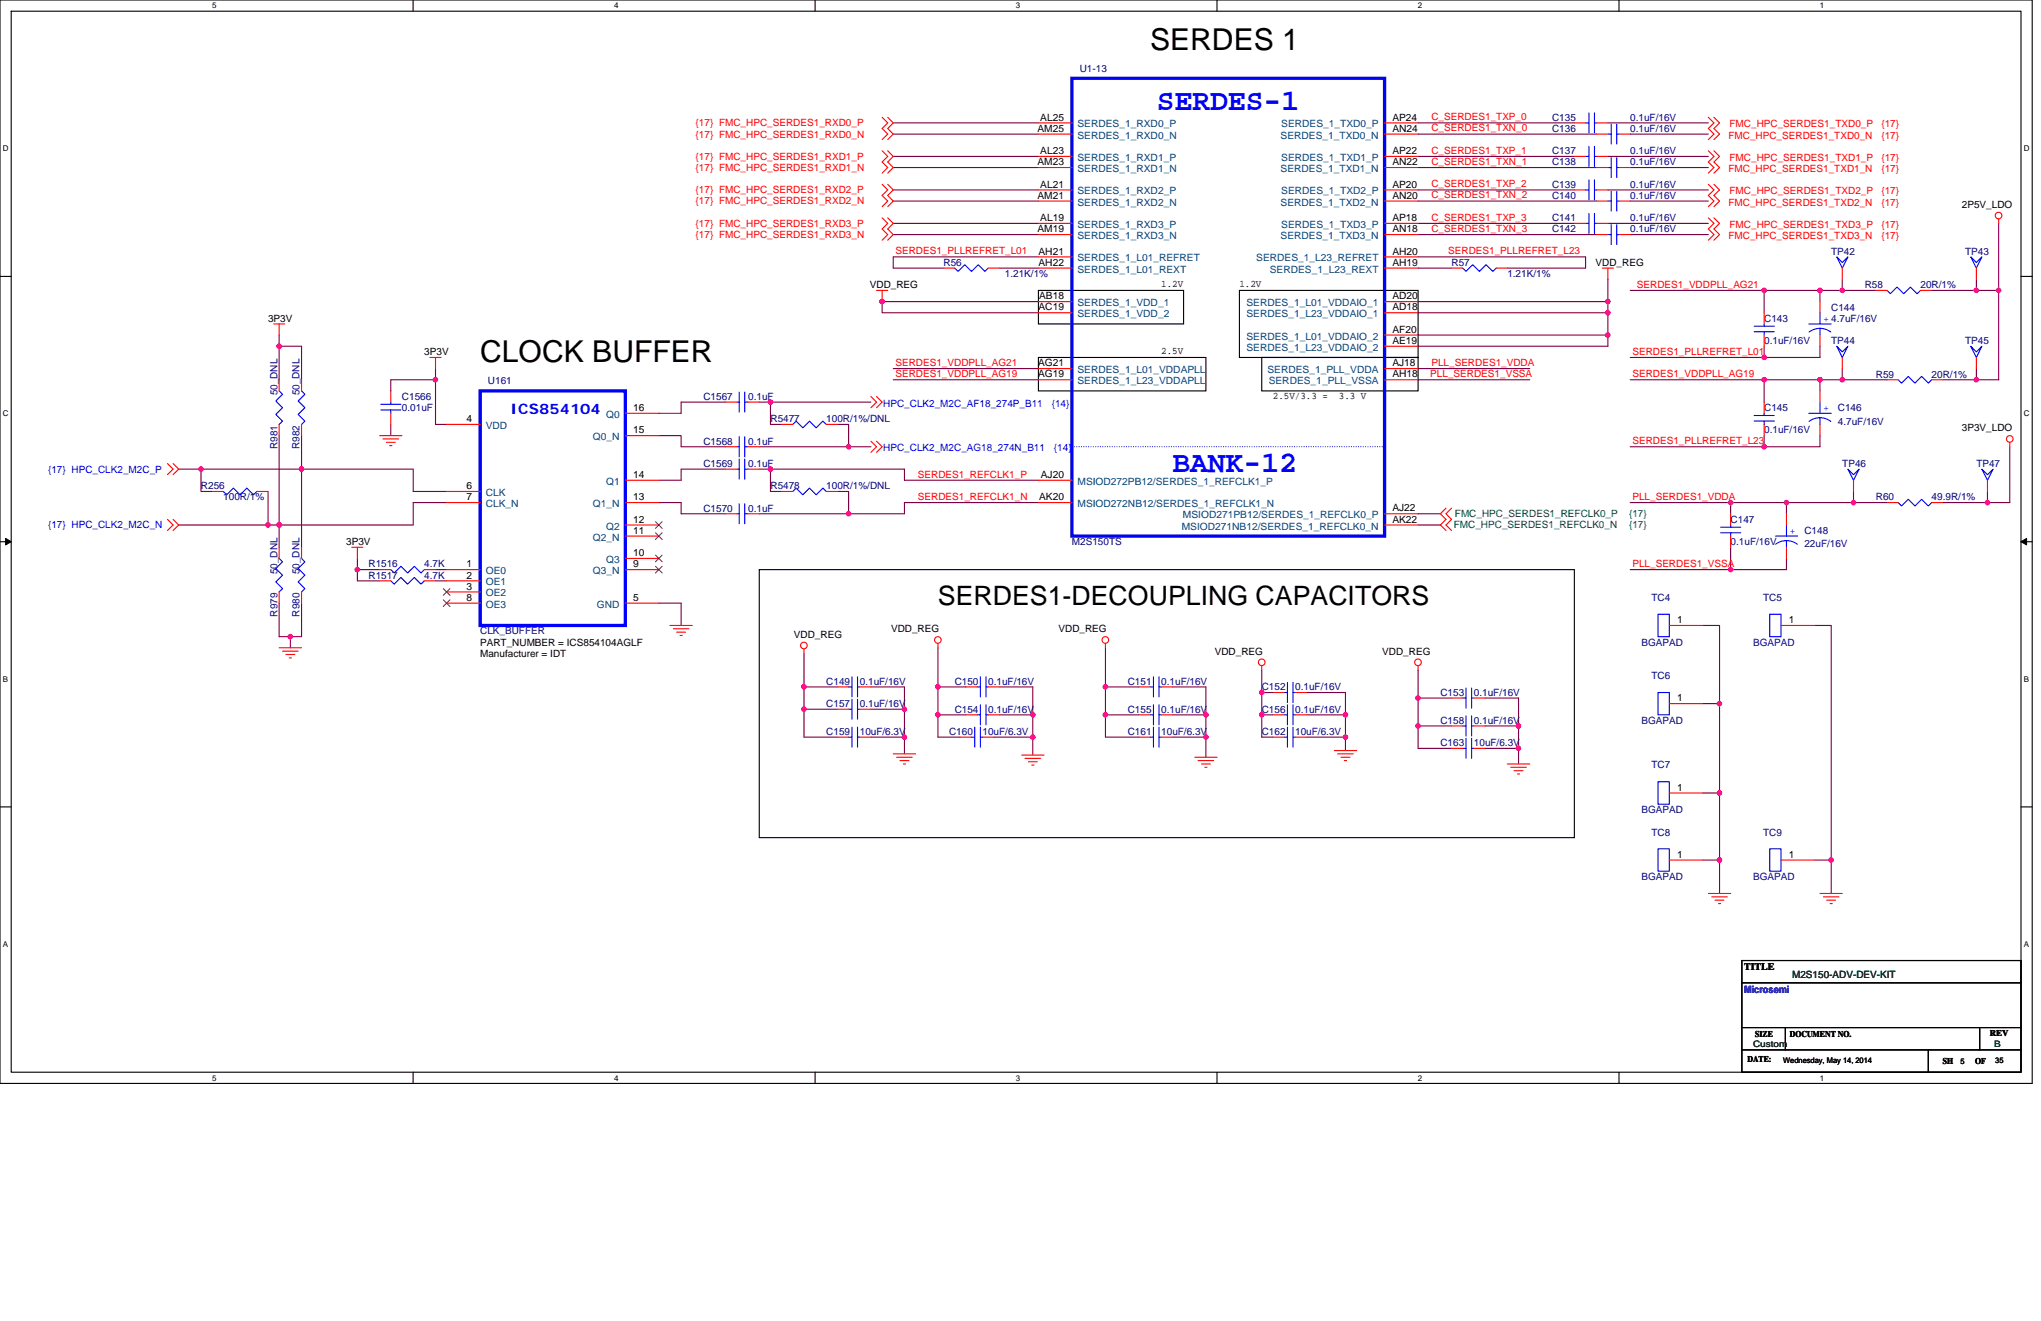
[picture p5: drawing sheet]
<svg xmlns="http://www.w3.org/2000/svg" width="432mm" height="279mm" viewBox="0 0 432 279" stroke-linecap="round" stroke-linejoin="round" font-family="sans-serif">
<path d="M0 0h429.9v229.2h-429.9zM2.4 2.4h425.2v224.4h-425.2z" fill="none" stroke="#000" stroke-width=".23"/>
<g fill="#fff">
<path d="M44.9 .3h.9v1.8h-.9z"/>
<path d="M44.9 227h.9v1.9h-.9z"/>
</g>
<path d="M87.4 0v2.4M87.4 226.8v2.4" fill="none" stroke="#000" stroke-width=".23"/>
<g fill="#fff">
<path d="M129.9 .3h.9v1.8h-.9z"/>
<path d="M129.9 227h.9v1.9h-.9z"/>
</g>
<path d="M172.4 0v2.4M172.4 226.8v2.4" fill="none" stroke="#000" stroke-width=".23"/>
<g fill="#fff">
<path d="M214.9 .3h1v1.8h-1z"/>
<path d="M214.9 227h1v1.9h-1z"/>
</g>
<path d="M257.5 0v2.4M257.5 226.8v2.4" fill="none" stroke="#000" stroke-width=".23"/>
<g fill="#fff">
<path d="M300 .3h.9v1.8h-.9z"/>
<path d="M300 227h.9v1.9h-.9z"/>
</g>
<path d="M342.5 0v2.4M342.5 226.8v2.4" fill="none" stroke="#000" stroke-width=".23"/>
<g fill="#fff">
<path d="M385 .3h1v1.8h-1z"/>
<path d="M385 227h1v1.9h-1z"/>
<path d="M.6 30.4h1.2v1.9h-1.2z"/>
<path d="M428.2 30.4h1.2v1.9h-1.2z"/>
<path d="M.6 86.5h1.2v1.9h-1.2z"/>
<path d="M428.2 86.5h1.2v1.9h-1.2z"/>
</g>
<path d="M0 58.5h2.4M427.6 58.5h2.3" fill="none" stroke="#000" stroke-width=".23"/>
<g fill="#fff">
<path d="M.6 142.6h1.1v1.9h-1.1z"/>
<path d="M428.2 142.6h1.1v1.9h-1.1z"/>
</g>
<path d="M0 114.6h2.4M427.6 114.6h2.3" fill="none" stroke="#000" stroke-width=".23"/>
<path d="M1.2 113.9l1.2 .7-1.2 .7zM427.6 114.6l1.2-.7v1.4z" fill="#000" stroke="#000" stroke-width=".21"/>
<g fill="#fff">
<path d="M.6 198.7h1.1v1.9h-1.1z"/>
<path d="M428.1 198.7h1.2v1.9h-1.2z"/>
</g>
<g fill="none" stroke="#000" stroke-width=".23">
<path d="M219.7 61.4h30.7v7.1h-30.7zM219.7 75.6h35.4v7.1h-35.4zM262.2 61.4h37.8v14.2h-37.8zM266.9 75.6h33.1v7.1h-33.1zM160.6 120.5h172.5v56.7h-172.5zM0 170.7h2.4M427.6 170.7h2.3M368.5 203.2h59.1v23.6h-59.1zM368.5 207.9h59.1M368.5 217.3h59.1M377.7 217.3v4.8M418.8 217.3v4.8"/>
<path d="M368.5 222.1h59.1M408 222.1v4.7"/>
</g>
<g fill="none" stroke="#800040" stroke-width=".23">
<path d="M189 26h30.7M189 28.4h30.7M189 33.1h30.7M189 35.4h30.7M300 33.1h33.1M300 26h33.1M300 28.4h37.8M300 35.4h37.8M340.2 26h21.2M340.2 33.1h21.2M344.9 28.4h16.5M344.9 35.4h16.5"/>
<path d="M189 40.2h30.7M189 42.5h30.7M189 47.2h30.7M189 49.6h30.7M211.4 56.7h8.3M219.7 54.3h-30.7v2.4h10.6M300 40.2h33.1M300 47.2h33.1M300 56.7h7.1M300 42.5h37.8M300 49.6h37.8M300 54.3h35.4v2.4h-16.5"/>
<path d="M340.2 40.2h21.2M340.2 47.2h21.2M340.2 59.1v4.7M344.9 49.6h16.5M344.9 42.5h16.5M389.8 59.1v2.3M418.1 59.1v2.3M422.8 47.2v14.2M59.1 73.2v7.1M59.1 70.9v2.3M59.1 73.2h4.7v7.1M92.1 78v2.3"/>
<path d="M189 78h30.7M219.7 63.8h-33.1v2.3h33.1M300 66.1h40.2M300 70.9h40.2M300 63.8h40.2M300 78h23.6M340.2 70.9v2.3h-40.2M340.2 63.8v2.3M340.2 66.1v4.8M344.9 75.6h28.3M344.9 61.4h28.3M373.2 61.4v4.7"/>
<path d="M373.2 73.2v2.4M373.2 61.4h11.8M385 61.4h4.8M385 61.4v2.4M385 73.2v2.4h-11.8M389.8 61.4h7.1M389.8 78v2.3M408.7 61.4h9.4M418.1 61.4h4.7M422.8 61.4v18.9h-4.7v-2.3M37.8 99.2h4.7M42.5 99.2h21.3"/>
<path d="M42.5 99.2v4.7h2.4M59.1 92.1v18.9M63.8 99.2v16.6M63.8 99.2h23.6v4.7h7.1M63.8 92.1v7.1M82.7 89.8v2.3M92.1 80.3v9.5h2.4M92.1 80.3h-9.4v2.4M139.4 92.1h4.7v2.4h9.4M153.5 85h-9.4v2.4h-4.7M153.5 99.2h-9.4v2.4h-4.7M160.6 94.5h18.9"/>
<path d="M160.6 85h2.4M160.6 99.2h2.4M163 85h21.3M163 85v4.8h2.4M163 99.2h28.3v2.4h28.4M163 99.2v4.7h2.4M177.2 89.8h2.3v4.7M179.5 94.5h4.8M189 80.3h30.7M300 80.3h23.6M344.9 94.5h28.3M344.9 80.3h28.3"/>
<path d="M373.2 80.3h11.8M373.2 80.3v4.7M373.2 92.1v2.4M385 92.1v2.4h-11.8M385 80.3h4.8M385 80.3v2.4M389.8 80.3h9.4M411 80.3h7.1M425.2 94.5v11.8h-4.7M37.8 111h18.9M56.7 103.9v7.1M56.7 111h2.4"/>
<path d="M59.1 111v4.8M75.6 118.1v2.4M94.5 106.3h-7.1v4.7h-28.3M139.4 106.3h4.7v2.4h9.4M160.6 108.7h18.9M177.2 103.9h2.3v4.8M219.7 106.3h-28.4v2.4h-11.8M300 108.7h4.7M300 111h4.7M344.9 106.3h21.2M366.1 106.3h11.9M366.1 115.8v4.7h11.9v-2.4"/>
<path d="M366.1 106.3v2.4M378 106.3h14.1M378 106.3v2.4M392.1 103.9v2.4M392.1 106.3h7.1M411 106.3h9.5M420.5 103.9v2.4M59.1 127.6v7.1h2.3M61.4 134.7v2.3M63.8 127.6v7.1h-2.4M75.6 120.5v2.4h4.7M75.6 120.5h4.7"/>
<path d="M92.1 120.5h2.4M92.1 122.9h2.4M139.4 127.6h4.7v4.7M170.1 138.2v7.1M198.4 137v8.3M233.9 137v8.3M344.9 120.5h21.2M360.2 132.3h3.6v16.5M383.9 132.3h3.5v49.6M170.1 150v5.9h7.1M170.1 145.3h7.1M170.1 150h7.1"/>
<path d="M170.1 145.3v4.7M184.3 145.3h7v4.7M184.3 150h7M184.3 155.9h7M191.3 155.9v3.5M191.3 150v5.9M198.4 151.2h5.9M198.4 145.3h5.9M198.4 151.2v4.7h4.8M198.4 145.3v5.9M210.2 155.9h8.3M211.4 145.3h7.1v5.9"/>
<path d="M211.4 151.2h7.1M218.5 155.9v3.8M218.5 151.2v4.7M233.9 151.2h7.1M233.9 145.3h7.1M233.9 151.2v4.7h7.1M233.9 145.3v5.9M248 151.2h7.1M248 145.3h7.1v5.9M248 155.9h7.1M255.1 151.2v4.7M255.1 155.9v4.3"/>
<path d="M266.9 141.7v4.8M266.9 151.2h2.4M266.9 146.5h2.4M266.9 151.2v4.7h2.4M266.9 146.5v4.7M276.4 146.5h8.2v4.7M276.4 155.9h8.2M276.4 151.2h8.2v4.7M284.6 155.9v2.8M300 147.6v5.9M300 153.5h7.1M300 147.6h7.1"/>
<path d="M300 153.5v4.8h7.1M300 141.7v5.9M314.2 153.5h7.1v4.8M314.2 147.6h7.1v5.9M314.2 158.3h7.1M321.3 158.3v3.3M360.2 148.8h3.6M363.8 148.8v33.1M360.2 167.7h3.6M360.2 181.9h3.6M363.8 181.9v7.1M383.9 181.9h3.5"/>
<path d="M387.4 181.9v7.1"/>
</g>
<g fill="#f0f" stroke="#f0f" stroke-width=".23">
<circle cx="373.2" cy="75.6" r=".47"/>
<circle cx="377.9" cy="106.3" r=".47"/>
<circle cx="392.1" cy="106.3" r=".46"/>
<circle cx="366.1" cy="106.3" r=".47"/>
<circle cx="366.1" cy="120.5" r=".46"/>
<circle cx="385" cy="80.3" r=".47"/>
<circle cx="373.2" cy="80.3" r=".47"/>
<circle cx="373.2" cy="94.5" r=".47"/>
<circle cx="218.5" cy="155.9" r=".46"/>
<circle cx="255.1" cy="151.2" r=".47"/>
<circle cx="198.4" cy="145.3" r=".47"/>
<circle cx="255.1" cy="155.9" r=".46"/>
<circle cx="218.5" cy="151.2" r=".47"/>
<circle cx="191.3" cy="150" r=".46"/>
<circle cx="191.3" cy="155.9" r=".46"/>
<circle cx="170.1" cy="150" r=".46"/>
<circle cx="170.1" cy="145.3" r=".47"/>
<circle cx="300" cy="153.5" r=".47"/>
<circle cx="284.7" cy="155.9" r=".46"/>
<circle cx="321.2" cy="153.5" r=".46"/>
<circle cx="266.9" cy="151.2" r=".47"/>
<circle cx="321.2" cy="158.3" r=".46"/>
<circle cx="198.4" cy="151.2" r=".47"/>
<circle cx="233.8" cy="145.3" r=".47"/>
<circle cx="284.6" cy="151.2" r=".47"/>
<circle cx="233.8" cy="151.2" r=".47"/>
<circle cx="266.9" cy="146.4" r=".47"/>
<circle cx="363.8" cy="167.7" r=".46"/>
<circle cx="363.8" cy="148.8" r=".47"/>
<circle cx="363.8" cy="181.9" r=".47"/>
<circle cx="387.4" cy="181.9" r=".47"/>
<circle cx="385" cy="61.4" r=".46"/>
<circle cx="373.2" cy="61.4" r=".46"/>
<circle cx="300" cy="147.6" r=".47"/>
<circle cx="420.5" cy="106.3" r=".47"/>
<circle cx="340.1" cy="66.1" r=".47"/>
<circle cx="340.1" cy="70.9" r=".47"/>
<circle cx="186.6" cy="63.8" r=".47"/>
<circle cx="418.1" cy="80.3" r=".47"/>
<circle cx="340.1" cy="63.8" r=".47"/>
<circle cx="422.8" cy="61.4" r=".46"/>
<circle cx="59.1" cy="111" r=".47"/>
<circle cx="59.1" cy="73.2" r=".46"/>
<circle cx="163" cy="85" r=".46"/>
<circle cx="179.5" cy="94.5" r=".46"/>
<circle cx="92.1" cy="80.3" r=".47"/>
<circle cx="75.6" cy="120.5" r=".46"/>
<circle cx="179.5" cy="108.7" r=".46"/>
<circle cx="163" cy="99.2" r=".47"/>
<circle cx="63.8" cy="99.2" r=".47"/>
<circle cx="61.4" cy="134.6" r=".46"/>
<circle cx="42.5" cy="99.2" r=".47"/>
<circle cx="56.7" cy="111" r=".47"/>
<circle cx="389.8" cy="61.4" r=".46"/>
<circle cx="418.1" cy="61.4" r=".46"/>
<circle cx="389.8" cy="80.3" r=".47"/>
</g>
<g fill="none" stroke="#f00" stroke-width=".23">
<path d="M186.6 31.9l1.2 1.2-1.2 1.2 1.2 1.1-1.2 1.2M186.6 24.8l1.2 1.2-1.2 1.2 1.2 1.2-1.2 1.1M186.6 39l1.2 1.2-1.2 1.1 1.2 1.2-1.2 1.2M187.8 31.9l1.2 1.2-1.2 1.2 1.2 1.1-1.2 1.2M187.8 24.8l1.2 1.2-1.2 1.2 1.2 1.2-1.2 1.1M187.8 39l1.2 1.2-1.2 1.1 1.2 1.2-1.2 1.2M219.7 28.4h7.1M219.7 26h7.1M219.7 35.4h7.1M219.7 33.1h7.1M292.9 28.4h7.1M292.9 26h7.1"/>
<path d="M292.9 35.4h7.1M292.9 33.1h7.1M333.1 26h2.3M333.1 33.1h2.3M337.8 26h2.4M337.8 33.1h2.4M337.8 28.4h2.4M337.8 35.4h2.4M342.5 28.4h2.4M342.5 35.4h2.4M361.4 24.8l1.2 1.2-1.2 1.2 1.2 1.2-1.2 1.1M361.4 31.9l1.2 1.2-1.2 1.2 1.2 1.1-1.2 1.2"/>
<path d="M361.4 39l1.2 1.2-1.2 1.1 1.2 1.2-1.2 1.2M362.6 24.8l1.2 1.2-1.2 1.2 1.2 1.2-1.2 1.1M362.6 31.9l1.2 1.2-1.2 1.2 1.2 1.1-1.2 1.2M362.6 39l1.2 1.2-1.2 1.1 1.2 1.2-1.2 1.2M186.6 46.1l1.2 1.1-1.2 1.2 1.2 1.2-1.2 1.2M187.8 46.1l1.2 1.1-1.2 1.2 1.2 1.2-1.2 1.2M199.6 56.7h2.4M209.1 56.7h2.3M219.7 42.5h7.1M219.7 40.2h7.1M219.7 49.6h7.1M219.7 47.2h7.1"/>
<path d="M219.7 54.3h7.1M219.7 56.7h7.1M292.9 42.5h7.1M292.9 40.2h7.1M292.9 49.6h7.1M292.9 47.2h7.1M292.9 54.3h7.1M292.9 56.7h7.1M307.1 56.7h2.4M316.5 56.7h2.4M333.1 40.2h2.3M333.1 47.2h2.3"/>
<path d="M337.8 40.2h2.4M337.8 47.2h2.4M337.8 42.5h2.4M337.8 49.6h2.4M339 56.7h2.4M340.2 56.7v2.4M342.5 42.5h2.4M342.5 49.6h2.4M361.4 46.1l1.2 1.1-1.2 1.2 1.2 1.2-1.2 1.2M362.6 46.1l1.2 1.1-1.2 1.2 1.2 1.2-1.2 1.2M389.8 56.7v2.4M418.1 56.7v2.4"/>
<path d="M422.8 46.3v.9M57.9 68.5h2.3M59.1 68.5v2.4M91 75.6h2.3M92.1 75.6v2.4M185.4 61.4h2.4M186.6 61.4v2.4M219.7 78h7.1M219.7 63.8h7.1M219.7 66.1h7.1M292.9 63.8h7.1M292.9 70.9h7.1"/>
<path d="M292.9 66.1h7.1M292.9 73.2h7.1M292.9 78h7.1M373.2 66.1v2.4M373.2 70.9v2.3M385 63.8v2.3M385 70.9v2.3M389.8 75.6v2.4M396.9 61.4h2.3M406.3 61.4h2.4M418.1 75.6v2.4M35.4 98l1.2 1.2-1.2 1.2"/>
<path d="M36.6 98l1.2 1.2-1.2 1.2M59.1 80.3v2.4M59.1 89.8v2.3M63.8 80.3v2.4M63.8 89.8v2.3M80.3 92.1h4.7M81 92.8h3.3M81.7 93.6h1.9M82.4 94.3h.5M82.7 82.7v2.3M82.7 87.4v2.4M94.5 89.8h7.1"/>
<path d="M132.3 92.1h7.1M132.3 87.4h7.1M153.5 99.2h2.4M153.5 85h2.4M153.5 94.5h2.4M158.3 99.2h2.3M158.3 85h2.3M158.3 94.5h2.3M165.4 89.8h2.3M174.8 89.8h2.4M184.3 83.9l1.1 1.1-1.1 1.2M184.3 93.3l1.1 1.2-1.1 1.2"/>
<path d="M185.4 83.9l1.2 1.1-1.2 1.2M185.4 93.3l1.2 1.2-1.2 1.2M219.7 80.3h7.1M292.9 80.3h7.1M373.2 85v2.4M373.2 89.8v2.3M385 82.7v2.3M385 89.8v2.3M399.2 80.3h2.4M408.7 80.3h2.3M425.2 93.6v.9M35.4 109.9l1.2 1.1-1.2 1.2"/>
<path d="M36.6 109.9l1.2 1.1-1.2 1.2M44.9 103.9h2.3M54.3 103.9h2.4M59.1 115.8v2.3M63.8 115.8v2.3M74.4 115.8h2.4M75.6 115.8v2.3M94.5 103.9h7.1M94.5 106.3h7.1M132.3 118.1h7.1M132.3 113.4h7.1M132.3 111h7.1"/>
<path d="M132.3 106.3h7.1M132.3 101.6h7.1M153.5 108.7h2.4M158.3 108.7h2.3M165.4 103.9h2.3M174.8 103.9h2.4M219.7 101.6h7.1M219.7 106.3h7.1M292.9 111h7.1M292.9 108.7h7.1M305.9 107.5l-1.2 1.2 1.2 1.2-1.2 1.1 1.2 1.2M307.1 107.5l-1.2 1.2 1.2 1.2-1.2 1.1 1.2 1.2"/>
<path d="M366.1 108.7v2.3M366.1 113.4v2.4M378 108.7v2.3M378 115.8v2.3M392.1 101.6v2.3M399.2 106.3h2.4M408.7 106.3h2.3M420.5 101.6v2.3M59.1 137h4.7M59.1 125.2v2.4M59.8 137.7h3.3M60.5 138.4h1.9"/>
<path d="M61.2 139.1h.5M63.8 125.2v2.4M80.3 120.5h2.4M80.3 122.9h2.4M89.8 120.5h2.3M89.8 122.9h2.3M94.5 120.5h7.1M94.5 122.9h7.1M94.5 125.2h7.1M94.5 127.6h7.1M132.3 127.6h7.1M132.3 120.5h7.1"/>
<path d="M141.7 132.3h4.8M142.5 133h3.3M143.2 133.7h1.9M143.9 134.4h.4M170.1 137.2v1M198.4 136.1v.9M233.9 136.1v.9M353.2 132.3h7M376.8 132.3h7.1M177.2 155.9h2.3M177.2 145.3h2.3M177.2 150h2.3"/>
<path d="M181.9 155.9h2.4M181.9 145.3h2.4M181.9 150h2.4M189 159.4h4.7M203.2 155.9h2.3M204.3 151.2h2.4M204.3 145.3h2.4M207.9 155.9h2.3M209.1 151.2h2.3M209.1 145.3h2.3M216.2 159.7h4.7M241 155.9h2.3"/>
<path d="M241 151.2h2.3M241 145.3h2.3M245.7 155.9h2.3M245.7 151.2h2.3M245.7 145.3h2.3M266.9 140.8v.9M269.3 146.5h2.4M269.3 151.2h2.4M269.3 155.9h2.4M274 146.5h2.4M274 151.2h2.4M274 155.9h2.4"/>
<path d="M282.3 158.8h4.7M283 159.4h3.3M300 140.8v.9M307.1 158.3h2.4M307.1 153.5h2.4M307.1 147.6h2.4M311.8 158.3h2.4M311.8 153.5h2.4M311.8 147.6h2.4M353.2 148.8h7M189.7 160.2h3.3M190.4 160.9h1.9"/>
<path d="M191.1 161.6h.5M216.9 160.4h3.3M217.6 161.1h1.9M218.3 161.8h.5M252.8 160.2h4.7M253.5 160.9h3.3M254.2 161.6h1.9M254.9 162.3h.5M283.7 160.2h1.9M284.4 160.9h.5M318.9 161.6h4.7M319.6 162.3h3.3"/>
<path d="M320.3 163h1.9M321 163.7h.5M353.2 167.7h7M353.2 181.9h7M361.4 189h4.7M362.1 189.7h3.3M362.8 190.4h1.9M363.6 191.1h.4M376.8 181.9h7.1M385 189h4.8M385.8 189.7h3.3M386.5 190.4h1.8"/>
<path d="M387.2 191.1h.4"/>
<circle cx="422.8" cy="45.6" r=".7"/>
<circle cx="425.2" cy="92.8" r=".7"/>
<circle cx="170.1" cy="136.5" r=".7"/>
<circle cx="198.4" cy="135.4" r=".7"/>
<circle cx="233.8" cy="135.4" r=".7"/>
<circle cx="266.9" cy="140.1" r=".7"/>
<circle cx="300" cy="140.1" r=".7"/>
</g>
<g fill="none" stroke="#00f" stroke-width=".23">
<path d="M335.4 26h.7M335.4 33.1h.7M336.1 23.9v4.2M336.1 30.9v4.3M336.1 38v4.3M337.3 23.9v4.2M337.3 30.9v4.3M337.3 38v4.3M337.3 26h.5M337.3 33.1h.5M340.2 28.4h.7M340.2 35.4h.7"/>
<path d="M340.9 26.2v4.3M340.9 33.3v4.3M342.1 26.2v4.3M342.1 33.3v4.3M342.1 28.4h.4M342.1 35.4h.4M202 56.7l.7 .7 1.4-1.4 1.4 1.4 1.4-1.4 1.5 1.4 .7-.7M309.5 56.7l.7 .7 1.4-1.4 1.4 1.4 1.4-1.4 1.4 1.4 .7-.7M335.4 40.2h.7M335.4 47.2h.7M336.1 45.1v4.3M337.3 45.1v4.3"/>
<path d="M337.3 40.2h.5M337.3 47.2h.5M340.2 42.5h.7M340.2 49.6h.7M340.9 40.4v4.3M340.9 47.5v4.2M342.1 40.4v4.3M342.1 47.5v4.2M342.1 42.5h.4M342.1 49.6h.4M388.6 54.3l1.2 1.2 1.1-1.2-1.1 2.4zM416.9 54.3l1.2 1.2 1.2-1.2-1.2 2.4z"/>
<path d="M371.1 70.2h4.3M371.1 69h4.3M373.2 68.5v.5M373.2 70.2v.7M382.7 68.5h4.7M382.7 70.2l.9-.5 1.4-.3 1 .2 1.3 .6M385 69.4v1.5M385 66.1v2.4M388.6 73.2l1.2 1.2 1.1-1.2-1.1 2.4zM399.2 61.4l.7 .7 1.4-1.4 1.5 1.4 1.4-1.4 1.4 1.4 .7-.7M416.9 73.2l1.2 1.2 1.2-1.2-1.2 2.4zM59.1 82.7l.7 .7-1.4 1.4 1.4 1.4-1.4 1.5 1.4 1.4-.7 .7"/>
<path d="M63.8 82.7l.7 .7-1.4 1.4 1.4 1.4-1.4 1.5 1.4 1.4-.7 .7M80.6 86.7h4.2M80.6 85.5h4.2M82.7 85v.5M82.7 86.7v.7M155.9 99.2h.5M155.9 85h.5M155.9 94.5h.5M156.4 97.1v4.2M156.4 82.9v4.3M156.4 92.4v4.2M157.6 97.1v4.2"/>
<path d="M157.6 82.9v4.3M157.6 92.4v4.2M157.6 99.2h.7M157.6 85h.7M157.6 94.5h.7M167.7 89.8l.7-.7 1.4 1.4 1.5-1.4 1.4 1.4 1.4-1.4 .7 .7M371.1 89.1h4.3M371.1 87.9h4.3M373.2 87.4v.5M373.2 89.1v.7M382.7 87.4h4.7M382.7 89.1l.9-.5 1.4-.3 1 .2 1.3 .6"/>
<path d="M385 88.3v1.5M385 85v2.4M390.9 99.2l1.2 1.2 1.2-1.2-1.2 2.4zM401.6 80.3l.7 .7 1.4-1.4 1.4 1.4 1.4-1.4 1.5 1.4 .7-.7M419.3 99.2l1.2 1.2 1.2-1.2-1.2 2.4zM47.2 103.9l.8 .7 1.4-1.4 1.4 1.4 1.4-1.4 1.4 1.4 .7-.7M59.1 118.1l.7 .7-1.4 1.4 1.4 1.5-1.4 1.4 1.4 1.4-.7 .7M63.8 118.1l.7 .7-1.4 1.4 1.4 1.5-1.4 1.4 1.4 1.4-.7 .7M155.9 108.7h.5M156.4 106.6v4.2M157.6 106.6v4.2M157.6 108.7h.7"/>
<path d="M167.7 103.9l.7-.7 1.4 1.4 1.5-1.4 1.4 1.4 1.4-1.4 .7 .7M364 112.7h4.3M364 111.5h4.3M366.1 111v.5M366.1 112.7v.7M375.6 113.4h4.7M375.6 115.1l1.4-.6 .9-.2 1.5 .3 .8 .5M378 114.3v1.5M378 111v2.4M401.6 106.3l.7 .7 1.4-1.4 1.4 1.4 1.4-1.4 1.5 1.4 .7-.7M82.7 120.5l.7 .7 1.4-1.4 1.4 1.4 1.5-1.4 1.4 1.4 .7-.7M82.7 122.9l.7 .6 1.4-1.4 1.4 1.4 1.5-1.4 1.4 1.4 .7-.6"/>
<path d="M350.8 129.9h2.4v4.8h-2.4zM374.4 129.9h2.4v4.8h-2.4zM179.5 155.9h.7M179.5 145.3h.7M179.5 150h.7M180.2 153.8v4.2M180.2 143.2v4.2M180.2 147.9v4.2M181.4 153.8v4.2M181.4 143.2v4.2M181.4 147.9v4.2M181.4 155.9h.5"/>
<path d="M181.4 145.3h.5M181.4 150h.5M205.5 155.9h.7M206.2 153.8v4.2M206.7 151.2h.7M206.7 145.3h.7M207.4 153.8v4.2M207.4 149.1v4.2M207.4 143.2v4.2M207.4 155.9h.5M208.6 149.1v4.2M208.6 143.2v4.2"/>
<path d="M208.6 151.2h.5M208.6 145.3h.5M243.3 155.9h.7M243.3 151.2h.7M243.3 145.3h.7M244 153.8v4.2M244 149.1v4.2M244 143.2v4.2M245.2 153.8v4.2M245.2 149.1v4.2M245.2 143.2v4.2M245.2 155.9h.5"/>
<path d="M245.2 151.2h.5M245.2 145.3h.5M271.7 146.5h.7M271.7 151.2h.7M271.7 155.9h.7M272.4 144.3v4.3M272.4 149.1v4.2M272.4 153.8v4.2M273.6 144.3v4.3M273.6 149.1v4.2M273.6 153.8v4.2M273.6 146.5h.4"/>
<path d="M273.6 151.2h.4M273.6 155.9h.4M309.5 158.3h.7M309.5 153.5h.7M309.5 147.6h.7M310.2 156.1v4.3M310.2 151.4v4.3M310.2 145.5v4.3M311.3 156.1v4.3M311.3 151.4v4.3M311.3 145.5v4.3M311.3 158.3h.5"/>
<path d="M311.3 153.5h.5M311.3 147.6h.5M350.8 146.5h2.4v4.7h-2.4zM350.8 165.4h2.4v4.7h-2.4zM350.8 179.5h2.4v4.8h-2.4zM374.4 179.5h2.4v4.8h-2.4z"/>
</g>
<path d="M226.8 16.6h66.1v96.8h-66.1zM101.6 82.7h30.7v49.6h-30.7z" fill="none" stroke="#00f" stroke-width=".7"/>
<path d="M226.8 94.5h66.1M292.9 94.5h.1" fill="none" stroke="#00f" stroke-width=".23" stroke-dasharray="0 .5"/>
<path d="M138.7 119.8l1.4 1.4M138.7 117.4l1.4 1.4M138.7 112.7l1.4 1.4M138.7 110.3l1.4 1.5M140.1 119.8l-1.4 1.4M140.1 117.4l-1.4 1.4M140.1 112.7l-1.4 1.4M140.1 110.3l-1.4 1.5M93.8 124.5l1.4 1.4M93.8 126.9l1.4 1.4M95.2 124.5l-1.4 1.4M95.2 126.9l-1.4 1.4" fill="none" stroke="#804000" stroke-width=".21"/>
<g font-size="6.4">
<text x="243.3" y="10.5">SERDES 1</text>
<text x="101.6" y="76.6">CLOCK BUFFER</text>
</g>
<g font-size="6.4" fill="#00f">
<text x="244.7" y="23.3">SERDES-1</text>
<text x="248" y="99.8">BANK-12</text>
</g>
<text font-size="5.7" x="198.4" y="128">SERDES1-DECOUPLING CAPACITORS</text>
<text font-size="3.1" fill="#00f" x="108" y="87.7">ICS854104</text>
<g font-size="2.1" fill="#000080">
<text x="228.4" y="15.1">U1-13</text>
<text x="328.4" y="25.5">C135</text>
<text x="328.4" y="27.9">C136</text>
<text x="344.9" y="25.5">0.1uF/16V</text>
<text x="344.9" y="27.9">0.1uF/16V</text>
<text x="328.4" y="32.6">C137</text>
<text x="328.4" y="35">C138</text>
<text x="344.9" y="32.6">0.1uF/16V</text>
<text x="344.9" y="35">0.1uF/16V</text>
<text x="328.4" y="39.7">C139</text>
<text x="344.9" y="39.7">0.1uF/16V</text>
<text x="328.4" y="42.1">C140</text>
<text x="328.4" y="46.8">C141</text>
<text x="344.9" y="42.1">0.1uF/16V</text>
<text x="344.9" y="46.8">0.1uF/16V</text>
<text x="328.4" y="49.1">C142</text>
<text x="344.9" y="49.1">0.1uF/16V</text>
<text x="387.4" y="53.9">TP42</text>
<text x="415.8" y="53.9">TP43</text>
<text x="199.6" y="56.2">R56</text>
<text x="212.6" y="58.6">1.21K/1%</text>
<text x="307.1" y="56.2">R57</text>
<text x="318.9" y="58.6">1.21K/1%</text>
<text x="387.4" y="65.7">C144</text>
<text x="394.5" y="61">R58</text>
<text x="406.3" y="61">20R/1%</text>
<text x="373.2" y="68.1">C143</text>
<text x="373.2" y="72.8">0.1uF/16V</text>
<text x="387.4" y="72.8">TP44</text>
<text x="415.8" y="72.8">TP45</text>
<text x="58.7" y="83.6" transform="rotate(-90 58.7 83.6)">50_DNL</text>
<text x="63.4" y="83.6" transform="rotate(-90 63.4 83.6)">50_DNL</text>
<text x="103.2" y="81.3">U161</text>
<text x="396.9" y="79.9">R59</text>
<text x="408.7" y="79.9">20R/1%</text>
<text x="85" y="84.6">C1566</text>
<text x="85" y="87">0.01uF</text>
<text x="148.8" y="84.6">C1567</text>
<text x="158.3" y="84.6">0.1uF</text>
<text x="163" y="89.3">R5477</text>
<text x="174.8" y="89.3">100R/1%/DNL</text>
<text x="373.2" y="87">C145</text>
<text x="388.8" y="87">C146</text>
<text x="388.8" y="89.8">4.7uF/16V</text>
<text x="58.7" y="95" transform="rotate(-90 58.7 95)">R981</text>
<text x="63.4" y="95" transform="rotate(-90 63.4 95)">R982</text>
<text x="148.8" y="94">C1568</text>
<text x="158.3" y="94">0.1uF</text>
<text x="373.2" y="91.7">0.1uF/16V</text>
<text x="148.8" y="98.8">C1569</text>
<text x="158.3" y="98.8">0.1uF</text>
<text x="389.8" y="98.8">TP46</text>
<text x="418.1" y="98.8">TP47</text>
<text x="42.5" y="103.5">R256</text>
<text x="47.2" y="105.9">100R/1%</text>
<text x="163" y="103.5">R5478</text>
<text x="174.8" y="103.5">100R/1%/DNL</text>
<text x="396.9" y="105.9">R60</text>
<text x="408.7" y="105.9">49.9R/1%</text>
<text x="148.8" y="108.2">C1570</text>
<text x="158.3" y="108.2">0.1uF</text>
<text x="366.1" y="110.6">C147</text>
<text x="381.7" y="112.9">C148</text>
<text x="226.8" y="115.3">M2S150TS</text>
<text x="366.1" y="115.3">0.1uF/16V</text>
<text x="381.7" y="115.8">22uF/16V</text>
<text x="58.7" y="121.4" transform="rotate(-90 58.7 121.4)">50_DNL</text>
<text x="63.4" y="121.4" transform="rotate(-90 63.4 121.4)">50_DNL</text>
<text x="78" y="120">R1516</text>
<text x="78" y="122.4">R1517</text>
<text x="89.8" y="120">4.7K</text>
<text x="89.8" y="122.4">4.7K</text>
<text x="58.7" y="130.4" transform="rotate(-90 58.7 130.4)">R979</text>
<text x="63.4" y="130.4" transform="rotate(-90 63.4 130.4)">R980</text>
<text x="349.4" y="127.1">TC4</text>
<text x="373" y="127.1">TC5</text>
<text x="101.6" y="134.2">CLK_BUFFER</text>
<text x="347.3" y="136.6">BGAPAD</text>
<text x="370.9" y="136.6">BGAPAD</text>
<text x="349.4" y="143.6">TC6</text>
<text x="174.8" y="144.8">C149</text>
<text x="174.8" y="149.5">C157</text>
<text x="181.9" y="144.8">0.1uF/16V</text>
<text x="181.9" y="149.5">0.1uF/16V</text>
<text x="202" y="144.8">C150</text>
<text x="209.1" y="144.8">0.1uF/16V</text>
<text x="238.6" y="144.8">C151</text>
<text x="245.7" y="144.8">0.1uF/16V</text>
<text x="266.9" y="146">C152</text>
<text x="274" y="146">0.1uF/16V</text>
<text x="304.7" y="147.2">C153</text>
<text x="311.8" y="147.2">0.1uF/16V</text>
<text x="174.8" y="155.4">C159</text>
<text x="181.9" y="155.4">10uF/6.3V</text>
<text x="200.8" y="155.4">C160</text>
<text x="202" y="150.7">C154</text>
<text x="207.9" y="155.4">10uF/6.3V</text>
<text x="209.1" y="150.7">0.1uF/16V</text>
<text x="238.6" y="155.4">C161</text>
<text x="238.6" y="150.7">C155</text>
<text x="245.7" y="155.4">10uF/6.3V</text>
<text x="245.7" y="150.7">0.1uF/16V</text>
<text x="266.9" y="150.7">C156</text>
<text x="266.9" y="155.4">C162</text>
<text x="274" y="150.7">0.1uF/16V</text>
<text x="274" y="155.4">10uF/6.3V</text>
<text x="304.7" y="153.1">C158</text>
<text x="311.8" y="153.1">0.1uF/16V</text>
<text x="347.3" y="153.1">BGAPAD</text>
<text x="304.7" y="157.8">C163</text>
<text x="311.8" y="157.8">10uF/6.3V</text>
<text x="349.4" y="162.5">TC7</text>
<text x="347.3" y="172">BGAPAD</text>
<text x="349.4" y="176.7">TC8</text>
<text x="373" y="176.7">TC9</text>
<text x="347.3" y="186.2">BGAPAD</text>
<text x="370.9" y="186.2">BGAPAD</text>
</g>
<g font-size="2.1" fill="#f00">
<text x="147.2" y="26.7">{17} FMC_HPC_SERDES1_RXD0_P</text>
<text x="147.2" y="29.1">{17} FMC_HPC_SERDES1_RXD0_N</text>
<text x="302.8" y="27.8">C_SERDES1_TXN_0</text>
<text x="302.8" y="25.4">C_SERDES1_TXP_0</text>
<text x="365.7" y="29.3">FMC_HPC_SERDES1_TXD0_N</text>
<text x="365.9" y="26.9">FMC_HPC_SERDES1_TXD0_P</text>
<text x="398" y="29.3">{17}</text>
<text x="398" y="26.9">{17}</text>
<text x="147.2" y="33.8">{17} FMC_HPC_SERDES1_RXD1_P</text>
<text x="302.8" y="32.5">C_SERDES1_TXP_1</text>
<text x="302.8" y="34.9">C_SERDES1_TXN_1</text>
<text x="365.9" y="34">FMC_HPC_SERDES1_TXD1_P</text>
<text x="398" y="34">{17}</text>
<text x="147.2" y="36.2">{17} FMC_HPC_SERDES1_RXD1_N</text>
<text x="147.2" y="40.9">{17} FMC_HPC_SERDES1_RXD2_P</text>
<text x="302.8" y="39.6">C_SERDES1_TXP_2</text>
<text x="302.8" y="42">C_SERDES1_TXN_2</text>
<text x="365.7" y="36.4">FMC_HPC_SERDES1_TXD1_N</text>
<text x="365.9" y="41.1">FMC_HPC_SERDES1_TXD2_P</text>
<text x="398" y="36.4">{17}</text>
<text x="398" y="41.1">{17}</text>
<text x="147.2" y="43.2">{17} FMC_HPC_SERDES1_RXD2_N</text>
<text x="147.2" y="48">{17} FMC_HPC_SERDES1_RXD3_P</text>
<text x="302.8" y="46.7">C_SERDES1_TXP_3</text>
<text x="365.7" y="43.5">FMC_HPC_SERDES1_TXD2_N</text>
<text x="398" y="43.5">{17}</text>
<text x="147.2" y="50.3">{17} FMC_HPC_SERDES1_RXD3_N</text>
<text x="189.4" y="53.8">SERDES1_PLLREFRET_L01</text>
<text x="302.8" y="49">C_SERDES1_TXN_3</text>
<text x="306.4" y="53.8">SERDES1_PLLREFRET_L23</text>
<text x="365.7" y="50.6">FMC_HPC_SERDES1_TXD3_N</text>
<text x="365.9" y="48.2">FMC_HPC_SERDES1_TXD3_P</text>
<text x="398" y="50.6">{17}</text>
<text x="398" y="48.2">{17}</text>
<text x="346.3" y="60.9">SERDES1_VDDPLL_AG21</text>
<text x="189.4" y="77.4">SERDES1_VDDPLL_AG21</text>
<text x="302.8" y="77.4">PLL_SERDES1_VDDA</text>
<text x="345.4" y="75">SERDES1_PLLREFRET_L01</text>
<text x="189.4" y="79.8">SERDES1_VDDPLL_AG19</text>
<text x="302.6" y="79.8">PLL_SERDES1_VSSA</text>
<text x="345.4" y="79.8">SERDES1_VDDPLL_AG19</text>
<text x="345.4" y="93.9">SERDES1_PLLREFRET_L23</text>
<text x="194.2" y="101">SERDES1_REFCLK1_P</text>
<text x="194.2" y="105.7">SERDES1_REFCLK1_N</text>
<text x="345.4" y="105.7">PLL_SERDES1_VDDA</text>
<text x="345.4" y="119.9">PLL_SERDES1_VSSA</text>
</g>
<g font-size="2.1">
<text x="219.5" y="27.9">AM25</text>
<text x="220.1" y="25.5">AL25</text>
<text x="294.6" y="25.5">AP24</text>
<text x="294.6" y="27.9">AN24</text>
<text x="219.5" y="34.9">AM23</text>
<text x="220.1" y="32.6">AL23</text>
<text x="294.6" y="32.6">AP22</text>
<text x="294.6" y="34.9">AN22</text>
<text x="220.1" y="39.7">AL21</text>
<text x="294.6" y="39.7">AP20</text>
<text x="219.5" y="42">AM21</text>
<text x="220.1" y="46.8">AL19</text>
<text x="294.6" y="46.8">AP18</text>
<text x="294.6" y="42">AN20</text>
<text x="415.1" y="44">2P5V_LDO</text>
<text x="219.5" y="49.1">AM19</text>
<text x="219.7" y="53.8">AH21</text>
<text x="294.6" y="53.8">AH20</text>
<text x="294.6" y="49.1">AN18</text>
<text x="219.7" y="56.2">AH22</text>
<text x="294.6" y="56.2">AH19</text>
<text x="337.6" y="56.2">VDD_REG</text>
<text x="184" y="61">VDD_REG</text>
<text x="219.7" y="65.7">AC19</text>
<text x="219.8" y="63.3">AB18</text>
<text x="245.7" y="60.7">1.2V</text>
<text x="262.2" y="60.7">1.2V</text>
<text x="294.6" y="63.3">AD20</text>
<text x="294.6" y="65.7">AD18</text>
<text x="56.7" y="68.1">3P3V</text>
<text x="294.6" y="70.4">AF20</text>
<text x="89.8" y="75.1">3P3V</text>
<text x="219.6" y="77.5">AG21</text>
<text x="245.7" y="74.9">2.5V</text>
<text x="294.6" y="72.7">AE19</text>
<text x="294.6" y="77.5">AJ18</text>
<text x="219.6" y="79.8">AG19</text>
<text x="294.6" y="79.8">AH18</text>
<text x="98.7" y="89.3">4</text>
<text x="133.9" y="86.9">16</text>
<text x="269.3" y="84.4">2.5V/3.3 =</text>
<text x="283.3" y="84.4">3.3 V</text>
<text x="133.9" y="91.7">15</text>
<text x="415.1" y="91.2">3P3V_LDO</text>
<text x="133.9" y="101.1">14</text>
<text x="220.2" y="101.1">AJ20</text>
<text x="98.7" y="103.5">6</text>
<text x="98.7" y="105.8">7</text>
<text x="133.9" y="105.8">13</text>
<text x="219.8" y="105.8">AK20</text>
<text x="133.9" y="112.9">11</text>
<text x="133.9" y="110.6">12</text>
<text x="294.6" y="110.6">AK22</text>
<text x="294.6" y="108.2">AJ22</text>
<text x="73.2" y="115.3">3P3V</text>
<text x="98.7" y="120">1</text>
<text x="133.9" y="120">9</text>
<text x="133.9" y="117.6">10</text>
<text x="98.7" y="122.4">2</text>
<text x="98.7" y="124.7">3</text>
<text x="98.7" y="127.1">8</text>
<text x="133.9" y="127.1">5</text>
<text x="354.8" y="131.8">1</text>
<text x="378.4" y="131.8">1</text>
<text x="101.6" y="136.6">PART_NUMBER = ICS854104AGLF</text>
<text x="168" y="134.9">VDD_REG</text>
<text x="188.5" y="133.7">VDD_REG</text>
<text x="223.9" y="133.7">VDD_REG</text>
<text x="101.6" y="138.9">Manufacturer = IDT</text>
<text x="257" y="138.5">VDD_REG</text>
<text x="292.4" y="138.5">VDD_REG</text>
<text x="354.8" y="148.3">1</text>
<text x="354.8" y="167.2">1</text>
<text x="354.8" y="181.4">1</text>
<text x="378.4" y="181.4">1</text>
<text x="369" y="205.1">TITLE</text>
</g>
<g font-size="2.1" fill="#004080">
<text x="228" y="29.3">SERDES_1_RXD0_N</text>
<text x="228" y="26.9">SERDES_1_RXD0_P</text>
<text x="270.9" y="29.3">SERDES_1_TXD0_N</text>
<text x="271.1" y="26.9">SERDES_1_TXD0_P</text>
<text x="228" y="34">SERDES_1_RXD1_P</text>
<text x="271.1" y="34">SERDES_1_TXD1_P</text>
<text x="228" y="36.4">SERDES_1_RXD1_N</text>
<text x="228" y="41.1">SERDES_1_RXD2_P</text>
<text x="270.9" y="36.4">SERDES_1_TXD1_N</text>
<text x="271.1" y="41.1">SERDES_1_TXD2_P</text>
<text x="228" y="43.5">SERDES_1_RXD2_N</text>
<text x="270.9" y="43.5">SERDES_1_TXD2_N</text>
<text x="228" y="50.6">SERDES_1_RXD3_N</text>
<text x="228" y="48.2">SERDES_1_RXD3_P</text>
<text x="270.9" y="50.6">SERDES_1_TXD3_N</text>
<text x="271.1" y="48.2">SERDES_1_TXD3_P</text>
<text x="228" y="55.3">SERDES_1_L01_REFRET</text>
<text x="228" y="57.7">SERDES_1_L01_REXT</text>
<text x="265.8" y="55.3">SERDES_1_L23_REFRET</text>
<text x="268.6" y="57.7">SERDES_1_L23_REXT</text>
<text x="228" y="64.7">SERDES_1_VDD_1</text>
<text x="263.7" y="64.7">SERDES_1_L01_VDDAIO_1</text>
<text x="228" y="67.1">SERDES_1_VDD_2</text>
<text x="263.7" y="71.8">SERDES_1_L01_VDDAIO_2</text>
<text x="263.7" y="67.1">SERDES_1_L23_VDDAIO_1</text>
<text x="263.7" y="74.2">SERDES_1_L23_VDDAIO_2</text>
<text x="228" y="78.9">SERDES_1_L01_VDDAPLL</text>
<text x="228" y="81.3">SERDES_1_L23_VDDAPLL</text>
<text x="268.2" y="78.9">SERDES_1_PLL_VDDA</text>
<text x="268.4" y="81.3">SERDES_1_PLL_VSSA</text>
<text x="128.2" y="88.4">Q0</text>
<text x="102.8" y="90.7">VDD</text>
<text x="125.5" y="93.1">Q0_N</text>
<text x="102.8" y="104.9">CLK</text>
<text x="102.8" y="107.3">CLK_N</text>
<text x="125.5" y="107.3">Q1_N</text>
<text x="128.2" y="102.5">Q1</text>
<text x="228" y="102.5">MSIOD272PB12/SERDES_1_REFCLK1_P</text>
<text x="228" y="107.3">MSIOD272NB12/SERDES_1_REFCLK1_N</text>
<text x="128.2" y="112">Q2</text>
<text x="250" y="112">MSIOD271NB12/SERDES_1_REFCLK0_N</text>
<text x="250.3" y="109.6">MSIOD271PB12/SERDES_1_REFCLK0_P</text>
<text x="125.5" y="114.3">Q2_N</text>
<text x="128.2" y="119.1">Q3</text>
<text x="102.8" y="121.4">OE0</text>
<text x="102.8" y="123.8">OE1</text>
<text x="125.5" y="121.4">Q3_N</text>
<text x="102.8" y="126.2">OE2</text>
<text x="102.8" y="128.5">OE3</text>
<text x="126.3" y="128.5">GND</text>
</g>
<g font-size="2.1" fill="#00f">
<text x="385.8" y="68.1">+ 4.7uF/16V</text>
<text x="186.9" y="86">HPC_CLK2_M2C_AF18_274P_B11</text>
<text x="222.5" y="86">{14}</text>
<text x="385.8" y="87">+</text>
<text x="186.9" y="95.5">HPC_CLK2_M2C_AG18_274N_B11</text>
<text x="223" y="95.5">{14}</text>
<text x="10.2" y="99.9">{17} HPC_CLK2_M2C_P</text>
<text x="10.2" y="111.8">{17} HPC_CLK2_M2C_N</text>
<text x="378.7" y="113">+</text>
</g>
<g font-size="2.1" fill="#008000">
<text x="307.6" y="111.8">FMC_HPC_SERDES1_REFCLK0_N</text>
<text x="307.8" y="109.4">FMC_HPC_SERDES1_REFCLK0_P</text>
<text x="344.7" y="111.8">{17}</text>
<text x="344.7" y="109.4">{17}</text>
<text x="379.1" y="206.9">M2S150-ADV-DEV-KIT</text>
</g>
<text font-size="2.1" fill="#0000a0" x="369" y="210.1">Microsemi</text>
<g font-size="1.9" fill="#008000">
<text x="370.9" y="221.4">Custom</text>
<text x="421.9" y="221.4">B</text>
</g>
<g font-size="1.9">
<text x="371.3" y="219.3">SIZE</text>
<text x="378.7" y="219.3">DOCUMENT NO.</text>
<text x="421" y="219.1">REV</text>
<text x="369.7" y="224.7">DATE:</text>
<text x="411" y="225">SH</text>
<text x="417.9" y="225">OF</text>
</g>
<g font-size="1.7">
<text x="44.9" y="1.8">5</text>
<text x="129.9" y="1.8">4</text>
<text x="214.9" y="1.8">3</text>
<text x="300" y="1.8">2</text>
<text x="385" y="1.8">1</text>
<text x=".6" y="31.9">D</text>
<text x="428.2" y="31.9">D</text>
<text x=".6" y="88">C</text>
<text x="428.2" y="88">C</text>
<text x=".6" y="144.1">B</text>
<text x="428.2" y="144.1">B</text>
<text x=".6" y="200.2">A</text>
<text x="428.2" y="200.2">A</text>
<text x="377.3" y="224.7">Wednesday, May 14, 2014</text>
<text x="414.8" y="225">5</text>
<text x="422.1" y="224.7">35</text>
<text x="44.9" y="228.6">5</text>
<text x="129.9" y="228.6">4</text>
<text x="214.9" y="228.6">3</text>
<text x="300" y="228.6">2</text>
<text x="385" y="228.6">1</text>
</g>
</svg>
